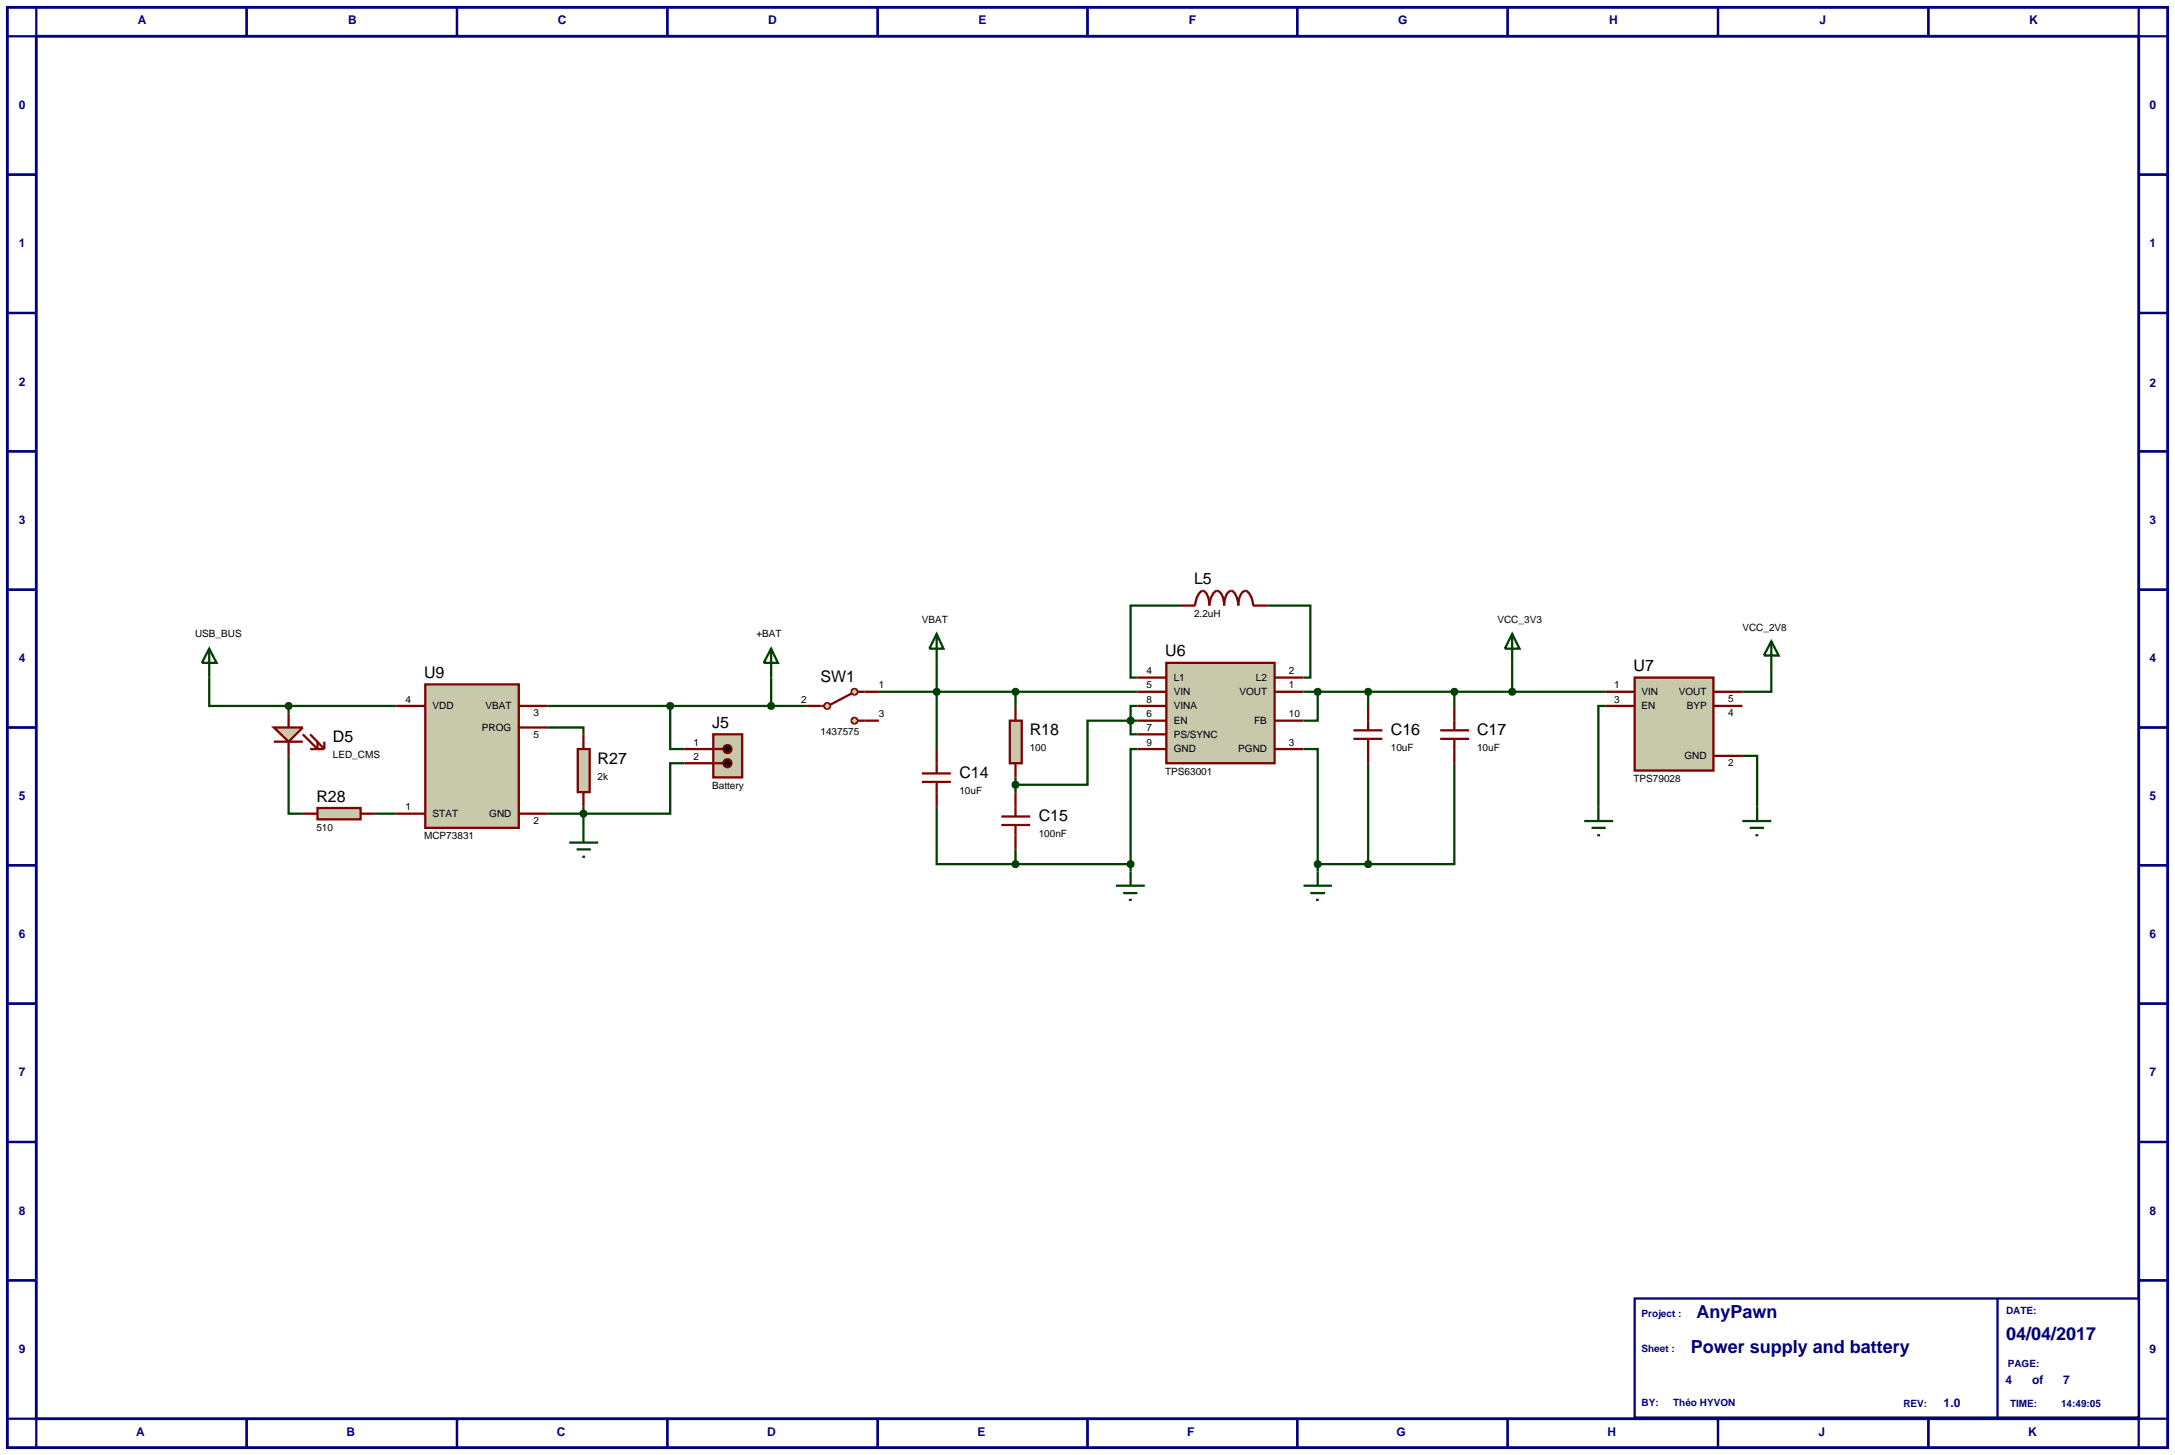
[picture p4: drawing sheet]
<svg xmlns="http://www.w3.org/2000/svg" width="384mm" height="257mm" viewBox="0 0 384 257" stroke-linecap="round" stroke-linejoin="round" font-family="sans-serif">
<path d="M1.3 1.3h381v254h-381zM6.4 6.4h370.8v243.8h-370.8z" fill="none" stroke="#000080" stroke-width=".5"/>
<g fill="none" stroke="#000080" stroke-width=".4">
<path d="M6.4 1.3v5.1h-5.1M43.5 1.3v5.1M80.6 1.3v5.1M117.7 1.3v5.1M154.8 1.3v5.1M191.8 1.3v5.1M228.8 1.3v5.1M265.9 1.3v5.1M303 1.3v5.1M340.1 1.3v5.1M377.2 1.3v5.1h5.1M1.3 30.8h5.1"/>
<path d="M377.2 30.8h5.1M1.3 55.2h5.1M377.2 55.2h5.1M1.3 79.6h5.1M377.2 79.6h5.1M1.3 104h5.1M377.2 104h5.1M1.3 128.3h5.1M377.2 128.3h5.1M1.3 152.6h5.1M377.2 152.6h5.1M1.3 177h5.1"/>
<path d="M377.2 177h5.1M1.3 201.4h5.1M377.2 201.4h5.1M1.3 225.8h5.1M377.2 225.8h5.1M1.3 250.2h5.1v5.1M43.5 250.2v5.1M80.6 250.2v5.1M117.7 250.2v5.1M154.8 250.2v5.1M191.8 250.2v5.1M228.8 250.2v5.1"/>
<path d="M265.9 250.2v5.1M303 250.2v5.1M340.1 250.2v5.1M382.3 250.2h-5.1v5.1"/>
</g>
<path d="M288.3 229h88.9v21h-88.9z" fill="#fff" stroke="#000080" stroke-width=".4"/>
<path d="M352.3 229v21" fill="none" stroke="#000080" stroke-width=".4"/>
<g fill="none" stroke="#004000" stroke-width=".4">
<path d="M36.9 119.5v5h14M136 119.5v5M165.2 116.9v15.2M208.3 106.8h-8.9v12.7h1.2M223.5 106.8h7.6v12.7h-1.2M266.7 116.9v5.1M312.4 118.2v3.8h-5.1M50.9 133.3v10.2h2.5M50.9 124.5v1.3M50.9 124.5h19M96.6 128.3h6.3v1.2M96.6 124.5h45.7"/>
<path d="M118.2 124.5v7.6h2.5M120.7 134.6h-2.5v8.9h-21.6M155 122h45.6M179.1 122v2.5M179.1 137.1v2.6M199.4 127.1v2.4h1.2M199.4 127.1h-7.6v11.3h-12.7M199.4 127.1h1.2M200.6 124.5h-1.2v2.6M200.6 132.1h-1.2v20.3M229.9 132.1h2.5v20.3M229.9 122h53.3"/>
<path d="M232.4 122v5.1h-2.5M241.3 122v2.5M241.3 134.6v17.8M256.5 134.6v17.8h-15.2M256.5 122v2.5M283.2 124.5h-1.3v17.7M307.3 133.3h2.6v8.9M66.1 143.5h3.8M102.9 142.2v3.8M165.2 142.2v10.2h13.9M179.1 152.4h20.3M179.1 149.8v2.6"/>
<path d="M199.4 152.4v1.3M232.4 152.4v1.3M232.4 152.4h8.9"/>
</g>
<path d="M205.7 116.9h19.1v17.7h-19.1z" fill="#c8c8aa" stroke="#800000" stroke-width=".4"/>
<g fill="none" stroke="#800000" stroke-width=".4">
<path d="M200.6 119.5h5.1M224.8 119.5h5.1M162.6 136.4h5.1M162.6 137.9h5.1M165.2 132.1v4.3M165.2 137.9v4.3M179.1 139.7v4.3M200.6 122h5.1M200.6 124.5h5.1M200.6 127.1h5.1M200.6 129.5h5.1M200.6 132.1h5.1"/>
<path d="M224.8 122h5.1M224.8 127.1h5.1M224.8 132.1h5.1M176.6 144h5.1M176.6 145.5h5.1M179.1 145.5v4.3"/>
</g>
<path d="M178.1 127.1h2.1v7.5h-2.1z" fill="#c8c8aa" stroke="#800000" stroke-width=".4"/>
<path d="M179.1 124.5v2.6M179.1 134.6v2.5M238.7 128.8h5.1M238.7 130.3h5.1M241.3 124.5v4.3M241.3 130.3v4.3M254 128.8h5.1M254 130.3h5.1M256.5 124.5v4.3M256.5 130.3v4.3" fill="none" stroke="#800000" stroke-width=".4"/>
<path d="M241 121.6l.3-.1-.5 .5zM241.3 121.5l.4 .2 .1 .3zM241.8 122l-.1 .3-.4 .2zM240.8 122l.5 .5-.4-.2z" fill="#004000" stroke="#004000" stroke-width=".4"/>
<path d="M241.3 121.5l.5 .5-.5 .5-.5-.5z" fill="#004000"/>
<path d="M232.1 121.6l.3-.1-.5 .5zM232.4 121.5l.4 .2 .1 .3zM232.4 122.5l.5-.5-.1 .3zM231.9 122l.5 .5-.3-.1z" fill="#004000" stroke="#004000" stroke-width=".4"/>
<path d="M232.4 121.5l.5 .5-.5 .5-.5-.5z" fill="#004000"/>
<path d="M229.9 156.2h5M231.1 157.5h2.6M232.1 158.7h.5M232.4 153.7v2.5" fill="none" stroke="#004000" stroke-width=".4"/>
<path d="M240.9 152.1l.4-.2-.5 .5zM241.3 151.9l.4 .2 .1 .3zM241.8 152.4l-.1 .3-.4 .2zM240.8 152.4l.5 .5-.4-.2z" fill="#004000" stroke="#004000" stroke-width=".4"/>
<path d="M240.8 152.4l.5-.5 .5 .5-.5 .5z" fill="#004000"/>
<path d="M232 152.1l.4-.2-.5 .5zM232.4 151.9l.4 .2 .1 .3zM232.4 152.9l.5-.5-.1 .3zM231.9 152.4l.5 .5-.3-.1z" fill="#004000" stroke="#004000" stroke-width=".4"/>
<path d="M231.9 152.4l.5-.5 .5 .5-.5 .5z" fill="#004000"/>
<path d="M178.8 121.6l.3-.1-.5 .5zM179.1 121.5l.4 .2 .1 .3zM179.6 122l-.1 .3-.4 .2zM178.6 122l.5 .5-.4-.2z" fill="#004000" stroke="#004000" stroke-width=".4"/>
<path d="M179.1 121.5l.5 .5-.5 .5-.5-.5z" fill="#004000"/>
<path d="M199 126.8l.4-.2-.5 .5zM199.4 126.6l.3 .1 .2 .4zM199.9 127.1l-.1 .3-.4 .2zM198.9 127.1l.5 .5-.4-.2z" fill="#004000" stroke="#004000" stroke-width=".4"/>
<path d="M198.9 127.1l.5-.5 .5 .5-.5 .5z" fill="#004000"/>
<path d="M196.8 156.2h5.1M198.1 157.5h2.5M199.1 158.7h.5M199.4 153.7v2.5" fill="none" stroke="#004000" stroke-width=".4"/>
<path d="M199 152.1l.4-.2-.5 .5zM199.4 151.9l.3 .1 .2 .4zM199.4 152.9l.5-.5-.2 .4zM198.9 152.4l.5 .5-.4-.2z" fill="#004000" stroke="#004000" stroke-width=".4"/>
<path d="M198.9 152.4l.5-.5 .5 .5-.5 .5z" fill="#004000"/>
<path d="M178.7 152.1l.4-.2-.5 .5zM179.1 151.9l.3 .1 .2 .4zM179.6 152.4l-.1 .3-.4 .2zM178.6 152.4l.5 .5-.3-.1z" fill="#004000" stroke="#004000" stroke-width=".4"/>
<path d="M178.6 152.4l.5-.5 .5 .5-.5 .5z" fill="#004000"/>
<path d="M178.7 138.1l.4-.2-.5 .5zM179.1 137.9l.4 .2 .1 .3zM179.6 138.4l-.1 .3-.4 .2zM178.6 138.4l.5 .5-.4-.2z" fill="#004000" stroke="#004000" stroke-width=".4"/>
<path d="M178.6 138.4l.5-.5 .5 .5-.5 .5z" fill="#004000"/>
<path d="M208.3 106.8h2.5a2.79 2.79 0 0 1 1.3-2.6 1.5 1.5 0 0 1 1 1.3l.2 1.3a2.79 2.79 0 0 1 1.3-2.6 1.5 1.5 0 0 1 1.1 1.3l.2 1.3a3.2 3.2 0 0 1 .9-2.5l.4-.1a2.77 2.77 0 0 1 1.2 2.6 3.2 3.2 0 0 1 .9-2.5 .9 .9 0 0 1 1.2 .7l.4 1.2 .1 .6h2.5" fill="none" stroke="#800000" stroke-width=".4"/>
<path d="M288.3 119.5h13.9v16.4h-13.9z" fill="#c8c8aa" stroke="#800000" stroke-width=".4"/>
<path d="M283.2 122h5.1M283.2 124.5h5.1M302.2 122h5.1M302.2 124.5h5.1M302.2 133.3h5.1" fill="none" stroke="#800000" stroke-width=".4"/>
<path d="M256.2 121.6l.3-.1-.5 .5zM256.5 121.5l.4 .2 .1 .3zM256.5 122.5l.5-.5-.1 .3zM256 122l.5 .5-.3-.1z" fill="#004000" stroke="#004000" stroke-width=".4"/>
<path d="M256.5 121.5l.5 .5-.5 .5-.5-.5z" fill="#004000"/>
<path d="M266.7 111.8l1.3 2.6h-2.6zM266.7 111.8v5.1M312.4 113.1l1.3 2.5h-2.6zM312.4 113.1v5.1M279.4 144.8h5.1M280.7 146h2.5M281.7 147.3h.5M281.9 142.2v2.6M307.3 144.8h5.1M308.6 146h2.5M309.6 147.3h.5M309.9 142.2v2.6" fill="none" stroke="#004000" stroke-width=".4"/>
<path d="M266.4 121.6l.3-.1-.5 .5zM266.7 121.5l.4 .2 .1 .3zM267.2 122l-.1 .3-.4 .2zM266.2 122l.5 .5-.4-.2z" fill="#004000" stroke="#004000" stroke-width=".4"/>
<path d="M266.7 121.5l.5 .5-.5 .5-.5-.5z" fill="#004000"/>
<path d="M136 114.4l1.2 2.5h-2.5zM136 114.4v5.1" fill="none" stroke="#004000" stroke-width=".4"/>
<path d="M164.9 121.6l.3-.1-.5 .5zM165.2 121.5l.3 .1 .2 .4zM165.2 122.5l.5-.5-.2 .4zM164.7 122l.5 .5-.4-.2z" fill="#004000" stroke="#004000" stroke-width=".4"/>
<path d="M165.2 121.5l.5 .5-.5 .5-.5-.5z" fill="#004000"/>
<path d="M101.9 132.1h2.1v7.6h-2.1z" fill="#c8c8aa" stroke="#800000" stroke-width=".4"/>
<path d="M102.9 129.5v2.6M102.9 139.7v2.5" fill="none" stroke="#800000" stroke-width=".4"/>
<path d="M48.3 128.3h5.1l-2.5 2.5z" fill="#c8c8aa" stroke="#800000" stroke-width=".4"/>
<path d="M48.3 130.8h5.1M50.9 125.8v2.5M50.9 130.8v2.5M53.4 129.5l2.6 2.6v-1.3M54.7 129.5l2.5 2.6M54.7 132.1h2.5M57.2 130.8v1.3" fill="none" stroke="#800000" stroke-width=".4"/>
<path d="M56 142.5h7.6v2h-7.6z" fill="#c8c8aa" stroke="#800000" stroke-width=".4"/>
<path d="M53.4 143.5h2.6M63.6 143.5h2.5" fill="none" stroke="#800000" stroke-width=".4"/>
<path d="M36.9 114.4l1.3 2.5h-2.6zM36.9 114.4v5.1M100.4 148.6h5.1M101.7 149.8h2.5M102.7 151.1h.5M102.9 146v2.6" fill="none" stroke="#004000" stroke-width=".4"/>
<path d="M75 120.7h16.5v25.3h-16.5z" fill="#c8c8aa" stroke="#800000" stroke-width=".4"/>
<path d="M69.9 124.5h5.1M91.5 124.5h5.1M91.5 128.3h5.1M69.9 143.5h5.1M91.5 143.5h5.1" fill="none" stroke="#800000" stroke-width=".4"/>
<path d="M50.5 124.2l.4-.2-.5 .5zM50.9 124l.3 .1 .2 .4zM51.4 124.5l-.1 .3-.4 .2zM50.4 124.5l.5 .5-.4-.2z" fill="#004000" stroke="#004000" stroke-width=".4"/>
<path d="M50.4 124.5l.5-.5 .5 .5-.5 .5z" fill="#004000"/>
<path d="M102.6 143.1l.3-.1-.5 .5zM102.9 143l.4 .2 .1 .3zM102.9 144l.5-.5-.1 .3zM102.4 143.5l.5 .5-.3-.1z" fill="#004000" stroke="#004000" stroke-width=".4"/>
<path d="M102.9 143l.5 .5-.5 .5-.5-.5z" fill="#004000"/>
<path d="M165.2 111.8l1.2 2.6h-2.5zM165.2 111.8v5.1" fill="none" stroke="#004000" stroke-width=".4"/>
<path d="M145.5 124.2l.4-.2-.5 .5zM145.9 124l.4 .2 .1 .3zM146.4 124.5l-.1 .3-.4 .2zM145.4 124.5l.5 .5-.4-.2z" fill="#c8c8aa" stroke="#800000" stroke-width=".4"/>
<path d="M145.4 124.5l.5-.5 .5 .5-.5 .5z" fill="#c8c8aa"/>
<path d="M144.9 124.5h.5" fill="none" stroke="#800000" stroke-width=".4"/>
<path d="M150.4 121.6l.3-.1-.5 .5zM150.7 121.5l.4 .2 .1 .3zM151.2 122l-.1 .3-.4 .2zM150.2 122l.5 .5-.3-.1z" fill="#c8c8aa" stroke="#800000" stroke-width=".4"/>
<path d="M150.7 121.5l.5 .5-.5 .5-.5-.5z" fill="#c8c8aa"/>
<path d="M150.2 122.3l-3.8 2M151.2 122h1.3" fill="none" stroke="#800000" stroke-width=".4"/>
<path d="M150.3 126.8l.4-.2-.5 .5zM150.7 126.6l.3 .1 .2 .4zM151.2 127.1l-.1 .3-.4 .2zM150.2 127.1l.5 .5-.4-.2z" fill="#c8c8aa" stroke="#800000" stroke-width=".4"/>
<path d="M150.7 126.6l.5 .5-.5 .5-.5-.5z" fill="#c8c8aa"/>
<path d="M142.3 124.5h2.6M151.2 127.1h3.8M152.5 122h2.5" fill="none" stroke="#800000" stroke-width=".4"/>
<path d="M135.6 124.2l.4-.2-.5 .5zM136 124l.4 .2 .1 .3zM136.5 124.5l-.1 .3-.4 .2zM135.5 124.5l.5 .5-.4-.2z" fill="#004000" stroke="#004000" stroke-width=".4"/>
<path d="M135.5 124.5l.5-.5 .5 .5-.5 .5z" fill="#004000"/>
<path d="M125.8 129.5h5.1v7.6h-5.1z" fill="#c8c8aa" stroke="#800000" stroke-width=".4"/>
<path d="M120.7 132.1h6.9M120.7 134.6h6.9" fill="none" stroke="#800000" stroke-width=".4"/>
<g fill="#000" stroke="#800000" stroke-width=".4">
<path d="M127.8 134.1l.5-.2-.7 .7zM128.3 133.9a.68 .68 0 0 1 .7 .7zM129 134.6a.68 .68 0 0 1-.7 .7zM127.6 134.6l.7 .7a.68 .68 0 0 1-.7-.7z"/>
<path d="M127.8 131.6l.5-.2-.7 .7zM128.3 131.4a.68 .68 0 0 1 .7 .7zM128.3 132.8l.7-.7a.68 .68 0 0 1-.7 .7zM127.6 132.1l.7 .7a.68 .68 0 0 1-.7-.7z"/>
</g>
<path d="M127.6 134.6l.7-.7 .7 .7-.7 .7zM128.3 131.4l.7 .7-.7 .7-.7-.7z" fill="#000"/>
<path d="M117.8 124.2l.4-.2-.5 .5zM118.2 124l.3 .1 .2 .4zM118.7 124.5l-.2 .4-.3 .1zM117.7 124.5l.5 .5-.4-.2z" fill="#004000" stroke="#004000" stroke-width=".4"/>
<path d="M117.7 124.5l.5-.5 .5 .5-.5 .5z" fill="#004000"/>
<g font-size="3.2" fill="#000080">
<text x="299.2" y="232.4">AnyPawn</text>
<text x="298.2" y="238.7">Power supply and battery</text>
<text x="353.8" y="236.4">04/04/2017</text>
</g>
<g font-size="2.8">
<text x="210.6" y="103.1">L5</text>
<text x="74.8" y="119.6">U9</text>
<text x="205.5" y="115.8">U6</text>
<text x="288.1" y="118.4">U7</text>
<text x="144.7" y="120.4">SW1</text>
<text x="58.7" y="130.9">D5</text>
<text x="125.6" y="128.4">J5</text>
<text x="181.6" y="129.7">R18</text>
<text x="245.3" y="129.7">C16</text>
<text x="260.5" y="129.7">C17</text>
<text x="105.4" y="134.7">R27</text>
<text x="169.2" y="137.2">C14</text>
<text x="55.8" y="141.4">R28</text>
<text x="183.2" y="144.8">C15</text>
</g>
<g font-size="2.1" fill="#000080">
<text x="24.3" y="4.2">A</text>
<text x="61.4" y="4.2">B</text>
<text x="98.4" y="4.2">C</text>
<text x="135.5" y="4.2">D</text>
<text x="172.6" y="4.2">E</text>
<text x="209.7" y="4.2">F</text>
<text x="246.6" y="4.2">G</text>
<text x="283.8" y="4.2">H</text>
<text x="320.9" y="4.2">J</text>
<text x="357.9" y="4.2">K</text>
<text x="3.3" y="19.2">0</text>
<text x="379.1" y="19.2">0</text>
<text x="3.3" y="43.6">1</text>
<text x="379.1" y="43.6">1</text>
<text x="3.3" y="68">2</text>
<text x="379.1" y="68.2">2</text>
<text x="3.3" y="92.4">3</text>
<text x="379.1" y="92.4">3</text>
<text x="3.3" y="116.8">4</text>
<text x="379.1" y="116.8">4</text>
<text x="3.3" y="141">5</text>
<text x="379.1" y="141">5</text>
<text x="3.3" y="165.4">6</text>
<text x="379.1" y="165.4">6</text>
<text x="3.3" y="189.8">7</text>
<text x="379.1" y="189.8">7</text>
<text x="3.3" y="214.2">8</text>
<text x="379.1" y="214.2">8</text>
<text x="3.3" y="238.6">9</text>
<text x="379.1" y="238.6">9</text>
<text x="353.7" y="244">4</text>
<text x="358.4" y="244">of</text>
<text x="363.9" y="244">7</text>
<text x="342.8" y="248.1">1.0</text>
<text x="24" y="253.3">A</text>
<text x="61.1" y="253.3">B</text>
<text x="98.2" y="253.3">C</text>
<text x="135.3" y="253.3">D</text>
<text x="172.4" y="253.3">E</text>
<text x="209.4" y="253.3">F</text>
<text x="246.3" y="253.3">G</text>
<text x="283.5" y="253.3">H</text>
<text x="320.7" y="253.3">J</text>
<text x="357.7" y="253.3">K</text>
</g>
<g font-size="1.8">
<text x="34.4" y="112.4">USB_BUS</text>
<text x="133.4" y="112.4">+BAT</text>
<text x="162.6" y="109.9">VBAT</text>
<text x="210.6" y="108.8">2.2uH</text>
<text x="264.1" y="109.9">VCC_3V3</text>
<text x="307.3" y="111.2">VCC_2V8</text>
<text x="202.2" y="118.9">4</text>
<text x="227.3" y="118.9">2</text>
<text x="71.5" y="123.9">4</text>
<text x="76.3" y="125.1">VDD</text>
<text x="85.6" y="125.1">VBAT</text>
<text x="141.3" y="123.9">2</text>
<text x="155" y="121.4">1</text>
<text x="202.2" y="121.4">5</text>
<text x="202.2" y="123.9">8</text>
<text x="207" y="120.1">L1</text>
<text x="207" y="122.6">VIN</text>
<text x="207" y="125.1">VINA</text>
<text x="218.6" y="122.6">VOUT</text>
<text x="221.5" y="120.1">L2</text>
<text x="227.3" y="121.4">1</text>
<text x="284.7" y="121.4">1</text>
<text x="284.7" y="123.9">3</text>
<text x="289.5" y="122.6">VIN</text>
<text x="289.5" y="125.1">EN</text>
<text x="296.1" y="122.6">VOUT</text>
<text x="297.5" y="125.1">BYP</text>
<text x="304.8" y="123.8">5</text>
<text x="85" y="128.9">PROG</text>
<text x="94.1" y="126.3">3</text>
<text x="94.1" y="130.1">5</text>
<text x="122.3" y="131.5">1</text>
<text x="144.7" y="129.6">1437575</text>
<text x="155" y="126.5">3</text>
<text x="202.2" y="126.5">6</text>
<text x="202.2" y="128.9">7</text>
<text x="202.2" y="131.5">9</text>
<text x="207" y="127.7">EN</text>
<text x="207" y="130.1">PS/SYNC</text>
<text x="221.2" y="127.7">FB</text>
<text x="227.3" y="126.5">10</text>
<text x="227.3" y="131.5">3</text>
<text x="304.8" y="126.3">4</text>
<text x="58.7" y="133.7">LED_CMS</text>
<text x="105.4" y="137.5">2k</text>
<text x="122.3" y="134">2</text>
<text x="181.6" y="132.4">100</text>
<text x="205.5" y="136.6">TPS63001</text>
<text x="207" y="132.7">GND</text>
<text x="218.4" y="132.7">PGND</text>
<text x="245.3" y="132.4">10uF</text>
<text x="260.5" y="132.4">10uF</text>
<text x="288.1" y="137.9">TPS79028</text>
<text x="297.1" y="133.9">GND</text>
<text x="304.8" y="135.1">2</text>
<text x="71.5" y="142.9">1</text>
<text x="125.6" y="139.1">Battery</text>
<text x="169.2" y="140">10uF</text>
<text x="55.8" y="146.5">510</text>
<text x="74.8" y="148">MCP73831</text>
<text x="76.3" y="144.1">STAT</text>
<text x="86.3" y="144.1">GND</text>
<text x="94.1" y="145.3">2</text>
<text x="183.2" y="147.6">100nF</text>
</g>
<g font-size="1.8" fill="#000080">
<text x="289.5" y="232.2">Project :</text>
<text x="353.8" y="231.7">DATE:</text>
<text x="289.5" y="238.5">Sheet :</text>
<text x="354.1" y="241.1">PAGE:</text>
<text x="289.5" y="247.9">BY:</text>
<text x="295.1" y="247.9">Théo HYVON</text>
<text x="335.7" y="248.1">REV:</text>
<text x="354.5" y="248.1">TIME:</text>
<text x="363.5" y="248.1">14:49:05</text>
</g>
</svg>
